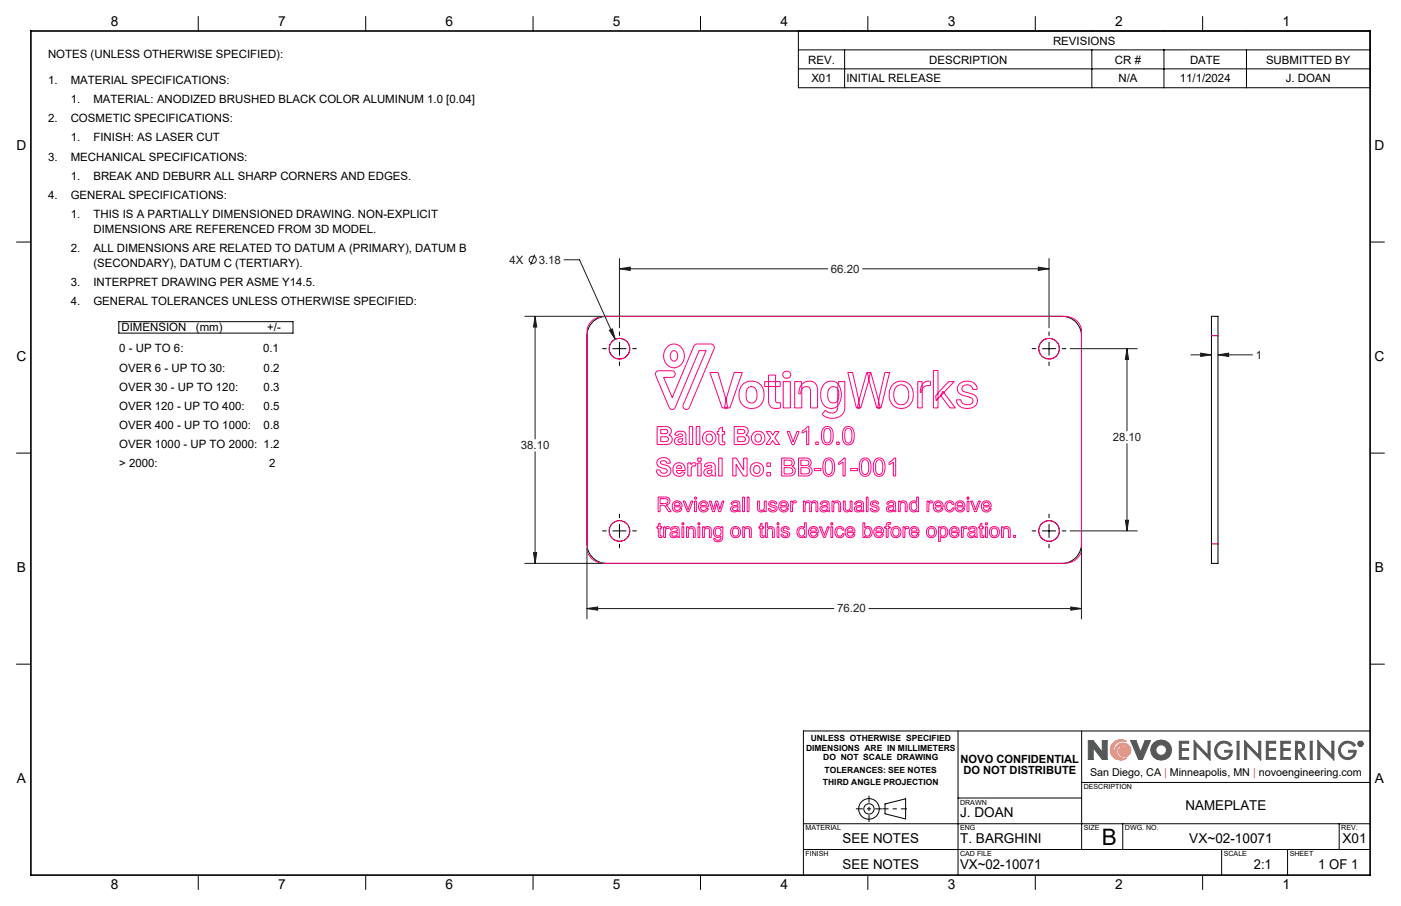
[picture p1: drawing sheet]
<svg xmlns="http://www.w3.org/2000/svg" width="432mm" height="279mm" viewBox="0 0 432 279" stroke-linecap="round" stroke-linejoin="round" font-family="sans-serif">
<g fill="none" stroke="#000" stroke-width=".31">
<path d="M61.1 5.1v4.5M112.7 5.1v4.5M164.3 5.1v4.5M215.9 5.1v4.5M267.5 5.1v4.5M319.1 5.1v4.5M370.7 5.1v4.5M5.1 74.6h4.4M422.3 74.6h4.4M183 99a6 6 0 0 1 3.9-1.5h140.4a5.9 5.9 0 0 1 6 6v64.2a6 6 0 0 1-6 6h-140.4a6 6 0 0 1-6-6v-64.2a6.2 6.2 0 0 1 2.1-4.5zM373.4 97.5h2v76.2h-2zM5.1 139.7h4.4"/>
<path d="M422.3 139.7h4.4M5.1 204.8h4.4M422.3 204.8h4.4M295.3 225.4v44.5M333.4 225.4v36.6M422.3 225.4h-174.7v44.5M247.6 254h174.7M272.8 247.9l6.3-1.6v6.3l-6.3-1.6zM295.3 246.1h38.1M333.4 241.3h88.9M346 254v8M412.7 254v8"/>
<path d="M61.1 269.9v4.4M112.7 269.9v4.4M164.3 269.9v4.4M215.9 269.9v4.4M247.6 262h174.7M267.5 269.9v4.4M319.1 269.9v4.4M370.7 269.9v4.4M376.5 262v7.9M396.8 262v7.9"/>
<circle cx="190.9" cy="107.5" r="3.2"/>
<circle cx="323.3" cy="107.5" r="3.2"/>
<circle cx="190.9" cy="163.7" r="3.2"/>
<circle cx="323.3" cy="163.7" r="3.2"/>
<circle cx="267.8" cy="249.5" r="1.59"/>
<circle cx="267.8" cy="249.5" r="3.2"/>
</g>
<path d="M375.4 103.5h-2M373.4 167.7h2" fill="none" stroke="#f00" stroke-width=".31" stroke-dasharray="6.3 1.3 1.3 1.3 1.3 1.3"/>
<path d="M342.7 229.6a3.1 3.1 0 0 1 4.5-.9 2.82 2.82 0 0 0-3.9 1.7 2.82 2.82 0 0 0 2.3 3.6 2.45 2.45 0 0 1-1.1-4.2 2.45 2.45 0 0 1 4 1.5 1.88 1.88 0 0 1-1.9 2.1 1.88 1.88 0 0 1-1.8-2.2l.6-.7a1.82 1.82 0 0 1 2.4 1.5 1.89 1.89 0 0 0-2.6-2 1.89 1.89 0 0 0-.3 3.3l1.5 .6 .8-.1a3.2 3.2 0 0 1-4-.2 3.2 3.2 0 0 1-.5-4z" fill="none" stroke="#f78d2a" stroke-width=".31"/>
<g fill="none" stroke="#555759" stroke-width=".31">
<path d="M336.9 230.6v3.6h-1.5v-5.8h1.5l2.8 3.6M336.9 230.6h.1M337 230.6l2.7 3.6h1.5v-5.8h-1.5v3.6M339.7 232h.1M348.5 228.4h1.6l1.4 3.6 1.4-3.6h1.7l-2.5 5.8h-1.2zM363.5 228.6h2.9v.6h-2.3v1.7h2.2v.5h-2.2v2.2h2.3v.6h-2.9zM368 228.4l4.3 4.5v-4.3h.7v5.8l-4.4-4.5v4.3h-.6zM375.4 229.2a2.89 2.89 0 0 1 4.2 .5l-.5 .5a2.26 2.26 0 0 0-3.2-.7 2.26 2.26 0 0 0-.5 3.2 2.26 2.26 0 0 0 3.3 .4l.5-1.1h-1.7v-.6h2.3a2.78 2.78 0 0 1-4 2.5 2.78 2.78 0 0 1-.4-4.7zM381.3 228.6h.6v5.6h-.6zM383.6 228.4l4.3 4.5v-4.3h.7v5.8l-4.4-4.5v4.3h-.6zM390.3 228.6h2.9v.6h-2.3v1.7h2.2v.5h-2.2v2.2h2.3v.6h-2.9zM394.8 228.6h2.9v.6h-2.3v1.7h2.2v.5h-2.2v2.2h2.3v.6h-2.9z"/>
<path d="M399.3 228.6a2.74 2.74 0 0 1 2.6 .8l.2 .8-.3 .9-1.1 .6 1.8 2.5h-.8l-1.7-2.5h-.1v2.5h-.6zM399.9 229.2l1.1 .1a1.02 1.02 0 0 1 0 1.7l-1.1 .2zM403.8 228.6h.6v5.6h-.6zM406.2 228.4l4.3 4.5v-4.3h.6v5.8l-4.3-4.5v4.3h-.6zM413.6 229.2a2.89 2.89 0 0 1 4.2 .5l-.5 .5a2.25 2.25 0 0 0-3.3-.7 2.25 2.25 0 0 0-.2 3.4 2.25 2.25 0 0 0 3.4-.3l.1-.6h-1.6v-.6h2.3a2.79 2.79 0 0 1-4 2.5 2.79 2.79 0 0 1-.4-4.7zM419 228.9l.6 .1-.1 .4 .2 .4-.4-.4-.3 .4zM419.2 229l.3 .2-.3 .1z"/>
<circle cx="357.9" cy="231.3" r="1.64"/>
<circle cx="357.9" cy="231.3" r="3.2"/>
<circle cx="419.3" cy="229.4" r=".85"/>
<circle cx="419.3" cy="229.4" r=".71"/>
</g>
<path d="M279.5 249.4h-7.5" fill="none" stroke="#000" stroke-width=".31" stroke-dasharray="15.2 1.3 1.3 1.3" stroke-dashoffset="13.4" stroke-linecap="butt"/>
<path d="M263.8 249.4h8.1M267.8 245.4v8.1" fill="none" stroke="#000" stroke-width=".31" stroke-dasharray="15.2 1.3 1.3 1.3" stroke-dashoffset="13.1" stroke-linecap="butt"/>
<path d="M9.5 9.6h412.8v260.3h-412.8z" fill="none" stroke="#000" stroke-width=".5"/>
<path d="M343 229.1a3.2 3.2 0 0 1 4.2-.4 2.82 2.82 0 0 0-3.9 1.7 2.82 2.82 0 0 0 2.3 3.6 2.43 2.43 0 0 1-1.9-2.8 2.43 2.43 0 0 1 2.7-2 2.43 2.43 0 0 1 2.1 2.7 1.82 1.82 0 0 1-2.5 1.5 1.82 1.82 0 0 1-.9-2.7 1.73 1.73 0 0 1 2.7 1.3 1.9 1.9 0 0 0-2.6-2 1.9 1.9 0 0 0-.3 3.3l.8 .5h1.5a3.2 3.2 0 0 1-4.2-.4 3.2 3.2 0 0 1 0-4.3z" fill-rule="evenodd" fill="#f78d2a"/>
<path d="M335.4 228.4v5.8h1.5v-3.6l2.8 3.6h1.5v-5.8h-1.5v3.6l-2.8-3.6zM348.5 228.4l2.4 5.8h1.2l2.5-5.8h-1.7l-1.4 3.6-1.4-3.6zM355.6 229.1a3.1 3.1 0 0 0 .2 4.6 3.1 3.1 0 0 0 4.6-.6 3.1 3.1 0 0 0-1-4.5l-1.8-.4-1 .3zM356.2 231.3a1.65 1.65 0 0 1 3.3 0 1.65 1.65 0 0 1-3.3 0zM363.5 228.6v5.6h2.9v-.6h-2.3v-2.2h2.2v-.5h-2.2v-1.7h2.3v-.6zM368 228.4v5.8h.6v-4.3l4.4 4.5v-5.8h-.7v4.3zM375.2 229.3a2.79 2.79 0 0 0 .7 4.7 2.79 2.79 0 0 0 3.9-2.6h-2.3v.6h1.7a2.16 2.16 0 0 1-3 1.4 2.16 2.16 0 0 1-.9-3.2 2.22 2.22 0 0 1 3.8 0l.5-.5a2.92 2.92 0 0 0-4.4-.4zM381.3 228.6v5.6h.6v-5.6zM383.6 228.4v5.8h.6v-4.3l4.4 4.5v-5.8h-.7v4.3zM390.3 228.6v5.6h2.9v-.6h-2.3v-2.2h2.2v-.5h-2.2v-1.7h2.3v-.6zM394.8 228.6v5.6h2.9v-.6h-2.3v-2.2h2.2v-.5h-2.2v-1.7h2.3v-.6zM399.3 228.6v5.6h.6v-2.5l1.8 2.5h.8l-1.8-2.5 1.1-.6 .3-1.3a1.6 1.6 0 0 0-2.1-1.2zM399.9 229.2l1.3 .3 .3 .4-.3 1-1.3 .3zM403.8 228.6v5.6h.6v-5.6zM406.2 228.4v5.8h.6v-4.3l4.3 4.5v-5.8h-.6v4.3zM413.3 229.4a2.79 2.79 0 0 0 .9 4.6 2.79 2.79 0 0 0 3.8-2.6h-2.3v.6h1.6a2.18 2.18 0 0 1-3.2 1.3 2.18 2.18 0 0 1-.4-3.5 2.22 2.22 0 0 1 3.6 .4l.5-.5a2.89 2.89 0 0 0-4.5-.3zM419 228.9v.9h.2v-.4l.5 .4-.2-.4 .2-.4zM419.2 229l.3 .2-.3 .1zM418.5 229.4a.85 .85 0 0 0 1.7 0 .85 .85 0 0 0-1.7 0zM418.6 229.4a.71 .71 0 0 1 1.4 0 .71 .71 0 0 1-1.4 0z" fill-rule="evenodd" fill="#555759"/>
<g fill="none" stroke="#191924" stroke-width=".31">
<path d="M164.8 78.5l-1.3 3.2M190.9 79.7v21.4M323.3 79.7v21.4M161.7 97.5h24M164.9 97.5l.5 3.4h-1zM164.9 97.5v37.9M173.8 80.1h4.8l11 24.5M190.9 82.9l3.3-.5v1zM190.9 82.9h64.2M265.9 82.9h57.4M320 82.4l3.3 .5-3.3 .5zM187.8 101.8l.9-.4 .9 3.2z"/>
<path d="M329.8 107.5h20.7M347.3 107.5l.5 3.3h-.9zM347.3 107.5v25.4M367 109.4h6.4M370.1 108.9l3.3 .5-3.3 .5zM375.4 109.4l3.3-.5v1zM375.4 109.4h10.6M164.9 139.3v34.4M347.3 136.8v26.9M161.7 173.7h24M164.4 170.4h1l-.5 3.3zM180.9 169v21.9"/>
<path d="M329.8 163.7h20.7M333.3 169v21.9M346.9 160.4h.9l-.5 3.3zM180.9 187.7l3.3-.5v1zM180.9 187.7h76.1M267.8 187.7h65.5M330 187.2l3.3 .5-3.3 .5z"/>
<circle cx="164.2" cy="80.1" r="1.1"/>
</g>
<g fill="none" stroke="#ff0080" stroke-width=".31">
<path d="M182.2 99.2a5.9 5.9 0 0 1 4.1-1.7h141.6a5 5 0 0 1 5.4 4.6v67.1a5 5 0 0 1-5.4 4.5h-141.6a5 5 0 0 1-5.4-4.5v-67.1a4.3 4.3 0 0 1 1.3-2.9zM202.4 114.5l4.7-.2a1.02 1.02 0 0 1 1 1.1 1.02 1.02 0 0 1-1 1h-2.6l2.7 6.2 6.7-15.9 .4-.5 .5-.1h4.3a1.05 1.05 0 0 1 1 1.4l-7.6 18.2a1.04 1.04 0 0 1-1.4 .5 1.04 1.04 0 0 1-.5-1.4l7-16.7h-2.1l-7.5 17.7a1.04 1.04 0 0 1-1.8-.1l-4.1-10-.1-.6zM205.7 106.9a3.2 3.2 0 0 1 3.8-.2 3.2 3.2 0 0 1 1.4 3.4 3.2 3.2 0 0 1-3.4 3.3 3.2 3.2 0 0 1-3-3.7 3.9 3.9 0 0 1 1.2-2.8zM207.1 108.4a1.19 1.19 0 0 1 1.4 0 1.19 1.19 0 0 1 .4 1.3 1.16 1.16 0 0 1-.6 1.5 1.16 1.16 0 0 1-1.5-.4l-.1-.5a1.98 1.98 0 0 1 .4-1.9zM229.2 118.3a4 4 0 0 1 4.7-.1 4 4 0 0 1 1.5 4.6 3.9 3.9 0 0 1-4.7 3.1 3.9 3.9 0 0 1-2.9-4.9l.4-1.5zM230.4 119.8a1.69 1.69 0 0 1 2.1-.4 1.69 1.69 0 0 1 .8 2 2.1 2.1 0 0 1-1.9 2.8 2.32 2.32 0 0 1-1.5-3zM235.7 117.7h4.8v1.5h-4.8zM236.9 115.7h2.1v7.7a.92 .92 0 0 0 .5 .9 .92 .92 0 0 0 1-.1v1.6a2.44 2.44 0 0 1-3.6-1.7zM241.4 117.7h2.2v8.1h-2.2zM244.9 117.7h2.1l.1 8.1h-2.2zM247.1 118.6a2.71 2.71 0 0 1 3.2-1 2.71 2.71 0 0 1 1.7 3v5.2h-2.2v-5.2a1.45 1.45 0 0 0-1.4-1.4 1.45 1.45 0 0 0-1.5 1.4l-.1 .9h-.6l.1-1.3zM254 118.5a2.96 2.96 0 0 1 3.2-.8 2.96 2.96 0 0 1 2 2.7 4.3 4.3 0 0 1-2.4 5.5 3.7 3.7 0 0 1-3.9-4.5l.3-1.4z"/>
<path d="M255.6 119.8a1.69 1.69 0 0 1 2.1-.4 1.69 1.69 0 0 1 .8 1.9v1a1.74 1.74 0 0 1-1.8 1.9 1.74 1.74 0 0 1-1.6-2.1l.1-1.6zM258.4 117.7h2v7.9a3.8 3.8 0 0 1-5.9 3l-1.1-.9 1-1.2a2.05 2.05 0 0 0 2.2 .9 2.05 2.05 0 0 0 1.6-1.8v-6zM267.3 114.9l2.9 10.9h1.3l2.7-10.9h-1.5l-1.7 7.4-.5 3.5M268.2 114.9l-.6 2.9-2.3 8h-1.4l-2.6-10.9h1.4l1.8 7.4 .5 3.5M275.4 118.3a3.8 3.8 0 0 1 4.4-.2 3.8 3.8 0 0 1 1.7 4.1 3.8 3.8 0 0 1-4.4 3.7 3.8 3.8 0 0 1-3-4.9l.4-1.5zM276.3 119.2a2.31 2.31 0 0 1 2.6-.2 2.31 2.31 0 0 1 1.2 2.3 2.68 2.68 0 0 1-2.6 3.5 3.2 3.2 0 0 1-1.7-4.7zM282.9 117.7h1.3v8.1h-1.3zM284.6 118.1l1-.5h1.1l.1 1.3a2.11 2.11 0 0 0-2.8 2l-.4 .2 .2-1.4zM287.7 114.3h1.4v11.5h-1.4zM292.4 117.7h1.7l-5.6 5.8-.1-1.4zM295.7 118.4a3.3 3.3 0 0 1 5.5 1.4v.3h-1.4a1.71 1.71 0 0 0-1.6-1.4 1.71 1.71 0 0 0-1.7 1.2l.2 .6 .4 .3a6 6 0 0 1 4 2 2.67 2.67 0 0 1-3.4 3.1 2.78 2.78 0 0 1-2.9-2.6h1.4a1.98 1.98 0 0 0 1.7 1.5 1.98 1.98 0 0 0 2-1l-.2-.8-.5-.4a7.5 7.5 0 0 1-3.9-1.7l-.1-.3a2.16 2.16 0 0 1 .5-2.2zM202.5 131.6h2.3a1.48 1.48 0 0 1 1.9 .6 1.48 1.48 0 0 1-.6 2 1.57 1.57 0 0 1 .9 2 1.57 1.57 0 0 1-2 .9h-2.5z"/>
<path d="M203.7 132.5h.6a1 1 0 0 1 1.5 .8l-.6 .4h-1.5zM203.7 134.7h.9a.93 .93 0 0 1 1.1 .1 .93 .93 0 0 1 .3 1l-.5 .3-1.8 .1zM208.4 133.4a1.83 1.83 0 0 1 3 .8v1.9l.2 1h-1l-.2-.4a1.34 1.34 0 0 1-1.9 .4 1.34 1.34 0 0 1-.3-2l1.1-.4a.73 .73 0 0 0 1-.5 .79 .79 0 0 0-.7-.4 .79 .79 0 0 0-.7 .5l-.9-.2zM209 135.6l1.4-.5a.8 .8 0 0 1-.4 1.2 .8 .8 0 0 1-1.1-.5zM212.4 131.6h1.1v5.5h-1.1zM214.6 131.6h1.1v5.5h-1.1zM217.9 134.2a1.11 1.11 0 0 1 1.5 0 1.11 1.11 0 0 1 .1 1.5 1.05 1.05 0 0 1-1.5 .4 1.05 1.05 0 0 1-.3-1.5zM221.5 132.3l1.1-.6v1.4h.7v.8h-.7v2.2l.7 .1 .1 .8a1.21 1.21 0 0 1-1.4 .1 1.21 1.21 0 0 1-.5-1.4v-1.8h-.4v-.8h.4zM223.3 125.8l.4-2.3 2.6-8.6h2.5l-3.8 10.9h-2.4l-3.8-10.9h2.5l2.6 8.6 .4 2.3M226.3 131.6h2.2a1.51 1.51 0 0 1 1.8 .5 1.51 1.51 0 0 1-.1 1.9l-.3 .2a1.58 1.58 0 0 1 .8 2 1.58 1.58 0 0 1-2 .9h-2.4zM227.4 132.5h.6a.98 .98 0 0 1 1.5 .8l-.6 .4h-1.5zM227.4 134.7h.9a.93 .93 0 0 1 1.1 .1 .93 .93 0 0 1 .3 1l-.5 .3-1.8 .1z"/>
<path d="M233 134.2a1.16 1.16 0 0 1 1.7 .6 1.16 1.16 0 0 1-1 1.5l-.6-.2-.4-.6v-.7zM236.1 133.1h1.4l.7 1.1 .7-1.1h1.2l-1.3 1.9 1.5 2.1h-1.3l-.8-1.2-.9 1.2h-1.2l1.4-2.1zM242.6 133.1h.7l1.1 3.2 1.2-3.2h.7l-1.5 4h-.7zM247.2 132.9l.8-.5 .8-.9h.5v5.6h-.7v-4.3l-1.4 .8zM251.4 136.3h.8v.8h-.8zM253.8 132a1.79 1.79 0 0 1 2.1-.2 1.79 1.79 0 0 1 .9 1.9 2.75 2.75 0 0 1-1.6 3.5h-.4a2.24 2.24 0 0 1-1.6-2.8l.2-1.6zM254.3 132.4a1.14 1.14 0 0 1 1.4 0 1.14 1.14 0 0 1 .4 1.3v1.2a1.18 1.18 0 0 1-.3 1.4 1.18 1.18 0 0 1-1.5 0 4.8 4.8 0 0 1 0-3.9zM257.9 136.3h.8v.8h-.8zM260.3 132a1.78 1.78 0 0 1 2.1-.2 1.78 1.78 0 0 1 .8 1.9 2.78 2.78 0 0 1-1.5 3.5h-.2a2.03 2.03 0 0 1-1.9-2.5l.2-1.7zM260.7 132.5a1.12 1.12 0 0 1 1.4-.2 1.12 1.12 0 0 1 .4 1.4v1.4a1.06 1.06 0 0 1-.6 1.4 1.06 1.06 0 0 1-1.3-.6l-.3-1.9zM264.2 125.8l3-10.9h1.2l2.9 10.9M290.6 120.7l3.8 5.1h-1.6l-2.9-3.9z"/>
<path d="M202.8 141.8a2.28 2.28 0 0 1 3.8 1l-1.1 .1a1.01 1.01 0 0 0-.9-.8 1.01 1.01 0 0 0-1 .6l.3 .4a3.4 3.4 0 0 1 2.8 1.6 1.96 1.96 0 0 1-2.7 2.2l-.7-.3a1.82 1.82 0 0 1-1.1-1.6l1.1-.1a1.13 1.13 0 0 0 1.1 1.1 1.13 1.13 0 0 0 1.2-1l-.4-.4a3.1 3.1 0 0 1-2.7-1.7zM202.8 153.3h2.1a1.26 1.26 0 0 1 1.6 1 1.26 1.26 0 0 1-1.3 1.5l.8 .6 .9 1.4h-.8l-1.2-1.8-.6-.2h-.9v2h-.6zM203.4 153.8h1.5a.79 .79 0 0 1 1 .8 .79 .79 0 0 1-1.1 .7h-1.4zM207.6 154.9a1.54 1.54 0 0 1 1.8-.3 1.54 1.54 0 0 1 .8 1.7h-2.4a.96 .96 0 0 0 .7 1.1 .96 .96 0 0 0 1.1-.7l.6 .1a1.61 1.61 0 0 1-2.3 .9 1.61 1.61 0 0 1-.6-2.3zM208.1 143.1a1.94 1.94 0 0 1 2.2-.1 1.94 1.94 0 0 1 .8 2.1h-2.6a.8 .8 0 0 0 .6 1 .8 .8 0 0 0 .9-.6l1.1 .2a2 2 0 0 1-2.8 1 2 2 0 0 1-.7-2.9zM208.1 155.2l.8-.3 .5 .3 .2 .7h-1.8zM208.7 143.8l.5-.3 .5 .1 .4 .8h-1.6zM209.6 156.7h.1M210.6 154.5h.5l1 2.7 .9-2.7h.6l-1.3 3.3h-.5zM212 142.8h1v.5l.5-.6 1.1 .2-.4 .9a.78 .78 0 0 0-.9 0 .78 .78 0 0 0-.3 1v2h-1zM214.1 153.3h.5v.6h-.5zM214.1 154.5h.5v3.3h-.5z"/>
<path d="M215.1 142.8h1v4h-1zM215.1 141.3h1v.9h-1zM215.7 154.9a1.53 1.53 0 0 1 1.9-.3 1.53 1.53 0 0 1 .7 1.7h-2.4a.96 .96 0 0 0 .7 1.1 .96 .96 0 0 0 1.1-.7l.6 .1a1.61 1.61 0 0 1-2.3 .9 1.61 1.61 0 0 1-.6-2.3zM216.2 155.2l.8-.3 .5 .3 .2 .7h-1.8zM217.4 143.1a1.83 1.83 0 0 1 3.1 .8v2.4l.2 .5h-1.1l-.1-.4a1.34 1.34 0 0 1-1.9 .4 1.34 1.34 0 0 1-.3-2l1.1-.4a.73 .73 0 0 0 1-.5 .79 .79 0 0 0-.7-.4 .79 .79 0 0 0-.7 .5l-1-.2zM217.7 156.7h.1M218.1 145.3l1.3-.4a.8 .8 0 0 1-.3 1.1 .8 .8 0 0 1-1.1-.5zM218.6 154.5h.6l.7 2.6 .7-2.6h.6l.6 2.6 .8-2.6h.5l-1 3.3h-.6l-.6-2.5-.7 2.5h-.6zM221.5 141.3h1.1v5.5h-1.1zM225.6 154.8a1.36 1.36 0 0 1 1.5-.4 1.36 1.36 0 0 1 .9 1.3l.2 2.1h-.6l-.1-.4a1.21 1.21 0 0 1-1.5 .5 1.21 1.21 0 0 1-.7-1.4l.4-.4 1-.2a.55 .55 0 0 0 .8-.5 .55 .55 0 0 0-.8-.5l-.6 .1-.3 .5h-.5zM225.8 141.3h1.1l2.3 3.7v-3.7h1.1v5.5h-1.2l-2.2-3.6v3.6h-1.1zM225.9 156.6l1.1-.3a.36 .36 0 0 1 .5 .1 .36 .36 0 0 1-.1 .5 .75 .75 0 0 1-1 .6 .75 .75 0 0 1-.5-.9z"/>
<path d="M227.5 157.4h.1M228.9 153.3h.5v4.5h-.5zM230.3 153.3h.6v4.5h-.6zM232.6 143.9a1.16 1.16 0 0 1 1.7 .6 1.16 1.16 0 0 1-1 1.5h-.2a1.37 1.37 0 0 1-.5-2.1zM233.5 154.5h.5v1.9a.83 .83 0 0 0 .9 1 .83 .83 0 0 0 .7-1.1v-1.8h.5v3.3h-.4v-.5a1.18 1.18 0 0 1-1.5 .6 1.18 1.18 0 0 1-.7-1.3zM236.4 145.7h1.1v1.1h-1.1zM236.4 142.8h1.1v1h-1.1zM237.1 154.8a1.4 1.4 0 0 1 2.3 .6h-.5a.67 .67 0 0 0-.8-.6 .67 .67 0 0 0-.6 .8l.2 .1a1.48 1.48 0 0 1 1.8 1.5 1.47 1.47 0 0 1-1.5 .7 1.47 1.47 0 0 1-1.2-1.1l.5-.1a.74 .74 0 0 0 .9 .8 .74 .74 0 0 0 .6-.9h-.1a1.78 1.78 0 0 1-1.8-1.2zM240.4 154.9a1.53 1.53 0 0 1 1.9-.3 1.53 1.53 0 0 1 .7 1.7h-2.4a.94 .94 0 0 0 .7 1.1 .94 .94 0 0 0 1.1-.7l.6 .1a1.64 1.64 0 0 1-2.3 .9 1.64 1.64 0 0 1-.5-2.5zM240.8 155.3l.9-.4 .6 .3 .2 .7h-1.9zM240.9 141.3h2.1a1.41 1.41 0 0 1 1.7 .8 1.41 1.41 0 0 1-.6 1.7 1.57 1.57 0 0 1 .9 2 1.57 1.57 0 0 1-2 1h-2.1zM241.7 141.9h1.1a.93 .93 0 0 1 1.3 .8 .93 .93 0 0 1-1.2 .9h-1.2z"/>
<path d="M241.7 144.2h1.3a1.03 1.03 0 0 1 1.4 .9 1.03 1.03 0 0 1-1.4 1.1h-1.3zM242.4 156.7h.1M243.7 154.5h.5v.5l.5-.5 .7 .1-.1 .6a.75 .75 0 0 0-.9 0 .75 .75 0 0 0-.1 .9v1.7h-.6zM246.1 141.3h2.1a1.4 1.4 0 0 1 1.7 .8 1.4 1.4 0 0 1-.7 1.7 1.57 1.57 0 0 1 1 2 1.57 1.57 0 0 1-2 1h-2.1zM246.8 141.9h1.1a.93 .93 0 0 1 1.3 .3 .93 .93 0 0 1-.3 1.3l-2.1 .1zM246.8 144.2h1.3a1.03 1.03 0 0 1 1.4 .9 1.03 1.03 0 0 1-1.3 1.1h-1.4zM247.6 154.5h.5v.5a1.1 1.1 0 0 1 1.9 0 1.08 1.08 0 0 1 1.2-.5 1.08 1.08 0 0 1 .9 1v2.3h-.6v-2a.72 .72 0 0 0-.8-.9 .72 .72 0 0 0-.6 1v1.9h-.5v-2.1a.76 .76 0 0 0-1-.7 .76 .76 0 0 0-.5 1.1v1.7h-.5zM251 144.5h2v.6h-2zM253.2 154.8a1.36 1.36 0 0 1 1.5-.4 1.36 1.36 0 0 1 .9 1.3l.1 2.1h-.5l-.2-.4a1.21 1.21 0 0 1-1.5 .5 1.21 1.21 0 0 1-.7-1.4l.4-.4 1-.2a.54 .54 0 0 0 .8-.5 .54 .54 0 0 0-.8-.5 .74 .74 0 0 0-.9 .6h-.5zM253.4 156.6l1.2-.3a.4 .4 0 0 1 .5 .2 .4 .4 0 0 1-.3 .5 .74 .74 0 0 1-.9 .5 .74 .74 0 0 1-.5-.9zM254.2 141.7a1.78 1.78 0 0 1 2.2-.2 1.78 1.78 0 0 1 .8 1.9 2.78 2.78 0 0 1-1.5 3.5h-.5a2.3 2.3 0 0 1-1.6-2.8l.2-1.4zM254.7 142.1a1.14 1.14 0 0 1 1.4 0 1.14 1.14 0 0 1 .4 1.3v1.5a1.08 1.08 0 0 1-.6 1.3 1.08 1.08 0 0 1-1.4-.6l-.2-1.9z"/>
<path d="M255 157.4h.1M256.4 154.5h.5v.5a1.17 1.17 0 0 1 1.4-.5 1.17 1.17 0 0 1 .8 1.3v2h-.5v-2a.82 .82 0 0 0-1-.9 .82 .82 0 0 0-.6 1.1v1.8h-.6zM258.4 142.6l1.1-.6 .6-.8h.4v5.6h-.7v-4.3l-1.4 .8zM259.9 154.5h.6v1.9a.83 .83 0 0 0 .8 1 .83 .83 0 0 0 .7-1.1v-1.8h.6v3.3h-.5v-.5a1.18 1.18 0 0 1-1.4 .5 1.18 1.18 0 0 1-.8-1.2zM262.2 144.5h2.1v.6h-2.1zM263.7 154.8a1.35 1.35 0 0 1 1.6-.4 1.35 1.35 0 0 1 .8 1.3l.2 2.1h-.6l-.1-.4a1.23 1.23 0 0 1-1.5 .5 1.23 1.23 0 0 1-.7-1.4l.4-.4 1-.2a.54 .54 0 0 0 .8-.5 .54 .54 0 0 0-.8-.5 .69 .69 0 0 0-.9 .6h-.5zM264.1 156.6l1-.3a.4 .4 0 0 1 .6 .2 .4 .4 0 0 1-.3 .5 .73 .73 0 0 1-.9 .5 .73 .73 0 0 1-.4-.9zM265.5 141.7a1.78 1.78 0 0 1 2.1-.2 1.78 1.78 0 0 1 .8 1.9 2.78 2.78 0 0 1-1.5 3.5h-.5a2.3 2.3 0 0 1-1.6-2.8l.2-1.4zM265.6 157.4h.1M266 142.1a1.14 1.14 0 0 1 1.3 0 1.14 1.14 0 0 1 .4 1.3v1.2a1.17 1.17 0 0 1-.3 1.4 1.17 1.17 0 0 1-1.4 0 4.6 4.6 0 0 1 0-3.9zM267 153.3h.5v4.5h-.5zM268.7 154.7a1.41 1.41 0 0 1 2.1 .7h-.5a.65 .65 0 0 0-.8-.6 .65 .65 0 0 0-.5 .8l.2 .1a1.48 1.48 0 0 1 1.7 1.5 1.46 1.46 0 0 1-1.4 .7 1.46 1.46 0 0 1-1.3-1.1l.5-.1a.76 .76 0 0 0 .8 .8 .76 .76 0 0 0 .8-.8l-.1-.1a1.65 1.65 0 0 1-1.9-1.3z"/>
<path d="M269.9 141.5a1.81 1.81 0 0 1 2.1 0 1.81 1.81 0 0 1 .7 1.9 2.78 2.78 0 0 1-1.5 3.5h-.2a1.99 1.99 0 0 1-1.8-2.5v-1.5zM270.2 142.2a1.05 1.05 0 0 1 1.3-.3 1.05 1.05 0 0 1 .5 1.2v1.8a1.1 1.1 0 0 1-.9 1.4 1.1 1.1 0 0 1-1.2-1.2v-1.8zM273.6 154.8a1.35 1.35 0 0 1 1.5-.4 1.35 1.35 0 0 1 .9 1.3l.2 2.1h-.6l-.1-.4a1.25 1.25 0 0 1-1.5 .5 1.25 1.25 0 0 1-.8-1.3 2.82 2.82 0 0 1 2.3-.9 .84 .84 0 0 0-.8-.8 .84 .84 0 0 0-.9 .6h-.5zM273.9 156.6l1.1-.3a.4 .4 0 0 1 .6 .2 .4 .4 0 0 1-.3 .5 .73 .73 0 0 1-.9 .5 .73 .73 0 0 1-.5-.9zM274 142.6l1-.6 .6-.8h.4v5.6h-.7v-4.3l-1.3 .8zM275.5 157.4h.1M276.9 154.5h.5v.5a1.19 1.19 0 0 1 1.4-.5 1.19 1.19 0 0 1 .8 1.3v2h-.6v-2a.8 .8 0 0 0-.9-.9 .8 .8 0 0 0-.6 1.1v1.8h-.6zM280.6 154.9l1.2-.5 .7 .5v-1.6h.6v4.5h-.5v-.4a1.46 1.46 0 0 1-1.9 .1 1.46 1.46 0 0 1-.4-1.9zM281.2 155.1a1.21 1.21 0 0 1 1.5 .9 1.21 1.21 0 0 1-1 1.4 1.45 1.45 0 0 1-.5-2.3zM285.7 154.5h.5v.5l.4-.4h.8l-.1 .6a.73 .73 0 0 0-.9 0 .73 .73 0 0 0-.1 .9v1.7h-.6zM288.1 154.9a1.53 1.53 0 0 1 1.8-.3 1.53 1.53 0 0 1 .8 1.7h-2.5a.96 .96 0 0 0 .8 1.1 .96 .96 0 0 0 1.1-.7l.6 .1a1.61 1.61 0 0 1-2.3 .9 1.61 1.61 0 0 1-.6-2.3zM288.5 155.2l.9-.3 .5 .3 .2 .7h-1.8z"/>
<path d="M290.1 156.7h.1M291.7 154.7l.8-.3 .7 .1 .8 .8v.2l-.5 .1a.95 .95 0 0 0-1.3-.6 .95 .95 0 0 0-.4 1.4 .87 .87 0 0 0 .7 1 .87 .87 0 0 0 1-.8l.6 .1a1.52 1.52 0 0 1-2 1.1 1.52 1.52 0 0 1-.8-2.2zM294.8 154.9a1.53 1.53 0 0 1 1.8-.3 1.53 1.53 0 0 1 .8 1.7h-2.5a.96 .96 0 0 0 .8 1.1 .96 .96 0 0 0 1.1-.7l.6 .1a1.64 1.64 0 0 1-2.4 .9 1.64 1.64 0 0 1-.4-2.5zM295.2 155.2l.9-.3 .5 .3 .2 .7h-1.8zM296.8 156.7h.1M298.1 153.3h.5v.6h-.5zM298.1 154.5h.5v3.3h-.5zM299.2 154.5h.5l.9 2.7 1-2.7h.6l-1.3 3.3h-.5zM302.9 154.9a1.53 1.53 0 0 1 1.8-.3 1.53 1.53 0 0 1 .8 1.7h-2.5a.96 .96 0 0 0 .8 1.1 .96 .96 0 0 0 1.1-.7l.6 .1a1.64 1.64 0 0 1-2.3 .9 1.64 1.64 0 0 1-.5-2.5zM303.4 155.2l1-.2 .4 .4 .1 .5h-1.8zM304.9 156.7h.1M202.9 161.6l.5-.3v1.2h.6v.4h-.6v2.2l.6 .1 .1 .5a.82 .82 0 0 1-1 0 .82 .82 0 0 1-.2-.9v-1.9h-.4v-.4h.4z"/>
<path d="M204.5 162.5h.5v.4l.4-.4h.8l-.1 .6a.73 .73 0 0 0-.8 .1 .73 .73 0 0 0-.2 .8v1.7h-.6zM206.9 162.7a1.38 1.38 0 0 1 1.5-.4 1.38 1.38 0 0 1 .9 1.3l.2 2.1h-.6l-.1-.4a1.21 1.21 0 0 1-1.5 .6 1.21 1.21 0 0 1-.7-1.5l.4-.4 1-.2a.54 .54 0 0 0 .7-.5 .54 .54 0 0 0-.7-.5l-.5 .1-.4 .6-.5-.1zM207.2 164.5l1.1-.3a.4 .4 0 0 1 .6 .2 .4 .4 0 0 1-.3 .6 .73 .73 0 0 1-.9 .5 .73 .73 0 0 1-.5-1zM208.8 165.3h.1M210.2 162.5h.5v3.2h-.5zM210.2 161.2h.5v.7h-.5zM211.6 162.5h.5v.4a1.18 1.18 0 0 1 1.4-.5 1.18 1.18 0 0 1 .8 1.3v2h-.6v-1.9a.8 .8 0 0 0-.9-.9 .8 .8 0 0 0-.6 1v1.8h-.6zM215.1 161.2h.6v.7h-.6zM215.1 162.5h.6v3.2h-.6zM216.5 162.5h.5v.4a1.18 1.18 0 0 1 1.5-.5 1.18 1.18 0 0 1 .7 1.3v2h-.5v-1.9a.81 .81 0 0 0-.9-1 .81 .81 0 0 0-.7 1.1v1.8h-.6zM220.4 162.7a1.33 1.33 0 0 1 1.8 .1v-.3h.6v2.8a1.46 1.46 0 0 1-1.1 1.7 1.46 1.46 0 0 1-1.7-1l.5 .1a.92 .92 0 0 0 1.2 .4 .92 .92 0 0 0 .5-1.2 1.44 1.44 0 0 1-1.9 .1 1.44 1.44 0 0 1-.4-1.8zM220.8 163a1.18 1.18 0 0 1 1.5 .7 1.18 1.18 0 0 1-.7 1.5 1.2 1.2 0 0 1-1.2-.7 1.2 1.2 0 0 1 .3-1.3z"/>
<path d="M225.5 162.9a1.63 1.63 0 0 1 2.3 0 1.63 1.63 0 0 1 0 2.3 1.63 1.63 0 0 1-2.2 .2l-.4-1.1zM226.1 163a1.16 1.16 0 0 1 1.6 1.1 1.16 1.16 0 0 1-1.5 1.1l-.5-.9 .1-.7zM228.9 162.5h.5v.4a1.17 1.17 0 0 1 1.4-.5 1.17 1.17 0 0 1 .8 1.3v2h-.6v-1.9a.82 .82 0 0 0-.9-.9 .82 .82 0 0 0-.7 1v1.8h-.5zM234.3 161.6l.5-.3v1.2h.6v.4h-.6v2l.1 .3h.5l.1 .5a.8 .8 0 0 1-.9 0 .8 .8 0 0 1-.3-.9v-1.9h-.4v-.4h.4zM235.4 165.2h.1M236 161.2h.5v1.6a1.19 1.19 0 0 1 1.4-.4 1.19 1.19 0 0 1 .8 1.3v2h-.6v-2a.81 .81 0 0 0-1-.8 .81 .81 0 0 0-.6 1v1.8h-.5zM239.5 162.5h.6v3.2h-.6zM239.5 161.2h.6v.7h-.6zM241.2 162.6a1.37 1.37 0 0 1 2.1 .7l-.6 .1a.65 .65 0 0 0-.7-.7 .65 .65 0 0 0-.5 .8l.2 .1a1.56 1.56 0 0 1 1.7 1.3 1.47 1.47 0 0 1-1.4 .9 1.47 1.47 0 0 1-1.3-1l.5-.1a.76 .76 0 0 0 .8 .7 .76 .76 0 0 0 .7-.8l-.1-.1a1.64 1.64 0 0 1-1.8-1.3zM246 162.8l1.2-.4 .7 .4v-1.6h.6v4.5h-.5v-.4a1.45 1.45 0 0 1-1.9 .1 1.45 1.45 0 0 1-.4-1.8zM246.5 163.2a.99 .99 0 0 1 1.2-.1 .99 .99 0 0 1 .3 1.3 .92 .92 0 0 1-1.1 1 .92 .92 0 0 1-.7-1.3zM249.6 162.8a1.54 1.54 0 0 1 1.9-.2 1.54 1.54 0 0 1 .7 1.7h-2.4a.96 .96 0 0 0 .7 1 .96 .96 0 0 0 1.1-.6h.6a1.6 1.6 0 0 1-2.1 1 1.6 1.6 0 0 1-.9-2.2z"/>
<path d="M250 163.2l.9-.4 .5 .4 .2 .6h-1.8zM251.6 164.7h.1M252.6 162.5h.6l.9 2.6 .9-2.6h.6l-1.2 3.2h-.6zM256.1 162.5h.5v3.2h-.5zM256.1 161.2h.5v.7h-.5zM257.7 162.8a1.4 1.4 0 0 1 2.4 .6l-.5 .1a.95 .95 0 0 0-1.3-.5 .95 .95 0 0 0-.4 1.3 .87 .87 0 0 0 .8 1 .87 .87 0 0 0 .9-.8l.6 .1a1.51 1.51 0 0 1-2 1.1 1.51 1.51 0 0 1-.8-2.2zM260.9 162.8a1.54 1.54 0 0 1 1.9-.2 1.54 1.54 0 0 1 .7 1.7h-2.4a.96 .96 0 0 0 .7 1 .96 .96 0 0 0 1.1-.6h.6a1.61 1.61 0 0 1-2.3 1 1.61 1.61 0 0 1-.6-2.4zM261.4 163.1l.8-.3 .5 .4 .2 .6h-1.8zM262.9 164.7h.1M266 161.2h.5v1.6a1.41 1.41 0 0 1 1.8-.1 1.41 1.41 0 0 1 .5 1.7 1.34 1.34 0 0 1-.8 1.3 1.34 1.34 0 0 1-1.5-.4v.4h-.5zM266.5 164.1a.95 .95 0 0 0 .8 1.3 .95 .95 0 0 0 1-1.3 .94 .94 0 0 0-.9-1.3 .94 .94 0 0 0-.9 1.3M269.7 162.8a1.53 1.53 0 0 1 1.9-.3 1.53 1.53 0 0 1 .7 1.8h-2.4a.96 .96 0 0 0 .7 1 .96 .96 0 0 0 1.1-.6h.6a1.61 1.61 0 0 1-2.2 1 1.61 1.61 0 0 1-.6-2.4z"/>
<path d="M270.2 163.1l.8-.3 .5 .4 .2 .6h-1.8zM271.7 164.7h.1M273.3 161.4l.5-.3 .8 .1-.1 .5-.5-.1-.3 .3v.6h.7v.4h-.7v2.8h-.5v-2.8h-.5v-.4h.5zM275.1 162.7a1.64 1.64 0 0 1 2.2 .4 1.64 1.64 0 0 1-.2 2.2 1.64 1.64 0 0 1-2.3-.1l-.2-1.1 .1-.7zM275.6 163a1.16 1.16 0 0 1 1.5 1.1 1.16 1.16 0 0 1-1.4 1.1l-.5-.9v-.7zM278.3 162.5h.5v.4l.6-.5 .6 .1-.1 .6a.75 .75 0 0 0-.8 .1 .75 .75 0 0 0-.2 .8v1.7h-.6zM281.1 163.1l1.1-.2 .4 .5 .1 .4h-1.9zM282.7 164.7h.6a1.64 1.64 0 0 1-2.4 .9 1.64 1.64 0 0 1-.4-2.4 1.53 1.53 0 0 1 1.8-.7 1.53 1.53 0 0 1 1 1.8h-2.5l.4 .9 .6 .2 .6-.2M282.7 164.7l-.4 .5M282.7 164.7h.1M286 162.7a1.65 1.65 0 0 1 2.2 .3 1.65 1.65 0 0 1 0 2.2 1.65 1.65 0 0 1-2.2 .2l-.4-.7-.1-.8zM286.5 163a1.16 1.16 0 0 1 1.5 1.1 1.16 1.16 0 0 1-1.4 1.1l-.5-.9v-.7z"/>
<path d="M289.3 162.5h.5v.4a1.4 1.4 0 0 1 1.8-.3 1.4 1.4 0 0 1 .5 1.8 1.36 1.36 0 0 1-.8 1.3 1.36 1.36 0 0 1-1.5-.3v1.6h-.5zM290.2 163a1.02 1.02 0 0 1 1.2 .2 1.02 1.02 0 0 1 .1 1.2 .92 .92 0 0 1-1 1 .92 .92 0 0 1-.7-1.3zM293.2 162.7a1.52 1.52 0 0 1 1.8-.1 1.52 1.52 0 0 1 .6 1.7h-2.4a.96 .96 0 0 0 .7 1 .96 .96 0 0 0 1.2-.6h.5a1.63 1.63 0 0 1-2.2 1 1.63 1.63 0 0 1-.7-2.4zM293.5 163.1l.5-.3 .5 .1 .4 .4 .2 .5h-1.9zM295.1 164.7h.1M296.3 162.5h.5v.4l.6-.5 .6 .1-.1 .6a.75 .75 0 0 0-.9 .1 .75 .75 0 0 0-.1 .8v1.7h-.6zM298.7 162.7a1.35 1.35 0 0 1 1.5-.4 1.35 1.35 0 0 1 .9 1.3l.2 2.1h-.6l-.1-.4a1.23 1.23 0 0 1-1.5 .6 1.23 1.23 0 0 1-.8-1.5l.5-.4 1-.2a.54 .54 0 0 0 .7-.5 .54 .54 0 0 0-.7-.5 .69 .69 0 0 0-.9 .7l-.6-.1zM299 164.5l1.1-.3a.4 .4 0 0 1 .5 .2 .4 .4 0 0 1-.2 .6 .73 .73 0 0 1-.9 .5 .73 .73 0 0 1-.5-1zM300.6 165.3h.1M302.1 161.6l.5-.3v1.2h.6v.4h-.6v1.9l.2 .4h.4l.1 .5a.82 .82 0 0 1-.9 0 .82 .82 0 0 1-.3-.9v-1.9h-.4v-.4h.4zM303.2 165.2h.1M303.7 162.5h.6v3.2h-.6z"/>
<path d="M303.7 161.2h.6v.7h-.6zM305.4 162.7a1.65 1.65 0 0 1 2.2 .3 1.65 1.65 0 0 1 0 2.2 1.65 1.65 0 0 1-2.2 .2l-.4-.7-.1-.8zM305.8 163.2a1.1 1.1 0 0 1 1.4 0 1.1 1.1 0 0 1 .2 1.4 1.02 1.02 0 0 1-1.4 .7 1.02 1.02 0 0 1-.5-1.5zM308.7 162.5h.5v.4a1.19 1.19 0 0 1 1.4-.5 1.19 1.19 0 0 1 .8 1.3v2h-.6v-1.9a.8 .8 0 0 0-.9-.9 .8 .8 0 0 0-.7 1v1.8h-.5zM312.4 165.1h.6v.6h-.6z"/>
<circle cx="190.9" cy="107.5" r="3.2"/>
<circle cx="242.4" cy="115.6" r="1.17"/>
<circle cx="323.4" cy="107.5" r="3.2"/>
<circle cx="218.6" cy="135.1" r="2.11"/>
<circle cx="233.7" cy="135.1" r="2.11"/>
<circle cx="233.3" cy="144.8" r="2.11"/>
<circle cx="190.9" cy="163.8" r="3.2"/>
<circle cx="323.3" cy="163.8" r="3.2"/>
</g>
<g fill="none" stroke="#000" stroke-width=".31">
<path d="M246.1 9.6h176.2v17.5h-176.2zM246.1 15.4h176.2M260.3 15.4v11.7M336.5 15.4v11.7M358.7 15.4v11.7M384.2 15.4v11.7M246.1 21.2h176.2M36.6 99.2h53.7v3.5h-53.7zM185.7 107.5h1.2M188.9 107.5h4.1M190.9 102.3v1.2M190.9 105.5v4.1"/>
<path d="M190.9 111.6v1.1M195 107.5h1.1M318.1 107.5h1.2M321.3 107.5h4.1M323.3 102.3v1.2M323.3 105.5v4.1M323.3 111.6v1.1M327.4 107.5h1.1M190.9 158.5v1.2M323.3 158.5v1.2M185.7 163.7h1.2M188.9 163.7h4.1"/>
<path d="M190.9 161.7v4.1M190.9 167.8v1.1M195 163.7h1.1M318.1 163.7h1.2M321.3 163.7h4.1M323.3 161.7v4.1M323.3 167.8v1.1M327.4 163.7h1.1"/>
</g>
<g fill="#191924">
<path d="M164.9 97.5l.5 3.4h-1zM164.4 170.4h1l-.5 3.3zM180.9 187.7l3.3-.5v1zM330 187.2l3.3 .5-3.3 .5zM187.8 101.8l1.8 2.8-.9-3.2zM190.9 82.9l3.3-.5v1zM320 82.4l3.3 .5-3.3 .5zM347.3 107.5l.5 3.3h-.9zM346.9 160.4h.9l-.5 3.3z"/>
<path d="M370.1 108.9l3.3 .5-3.3 .5zM375.4 109.4l3.3-.5v1z"/>
</g>
<text font-size="7" x="339.5" y="260.5">B</text>
<g font-size="4.2">
<text x="34.1" y="8.1">8</text>
<text x="85.7" y="8.1">7</text>
<text x="137.3" y="8.1">6</text>
<text x="188.9" y="8.1">5</text>
<text x="240.5" y="8.1">4</text>
<text x="292.1" y="8.1">3</text>
<text x="343.7" y="8.1">2</text>
<text x="395.3" y="8.1">1</text>
<text x="5.1" y="46.4">D</text>
<text x="423.7" y="46.4">D</text>
<text x="5.1" y="111.4">C</text>
<text x="423.7" y="111.4">C</text>
<text x="5.2" y="176.5">B</text>
<text x="423.8" y="176.5">B</text>
<text x="5.2" y="241.6">A</text>
<text x="423.8" y="241.6">A</text>
<text x="365.4" y="249.9">NAMEPLATE</text>
<text x="295.9" y="252">J. DOAN</text>
<text x="259.7" y="260">SEE NOTES</text>
<text x="295.9" y="260">T. BARGHINI</text>
<text x="366.5" y="260">VX~02-10071</text>
<text x="413.8" y="260">X01</text>
<text x="259.7" y="267.9">SEE NOTES</text>
<text x="295.9" y="267.9">VX~02-10071</text>
<text x="386.5" y="267.9">2:1</text>
<text x="406.3" y="267.9">1 OF 1</text>
<text x="34.1" y="274.2">8</text>
<text x="85.7" y="274.2">7</text>
<text x="137.3" y="274.2">6</text>
<text x="188.9" y="274.2">5</text>
<text x="240.5" y="274.2">4</text>
<text x="292.1" y="274.2">3</text>
<text x="343.7" y="274.2">2</text>
<text x="395.3" y="274.2">1</text>
</g>
<g font-size="3.5">
<text x="14.8" y="18">NOTES (UNLESS OTHERWISE SPECIFIED):</text>
<text x="324.6" y="13.8">REVISIONS</text>
<text x="249.1" y="19.6">REV.</text>
<text x="286.4" y="19.6">DESCRIPTION</text>
<text x="343.6" y="19.6">CR #</text>
<text x="366.8" y="19.6">DATE</text>
<text x="390.2" y="19.6">SUBMITTED BY</text>
<text x="14.8" y="25.9">1.</text>
<text x="21.8" y="25.9">MATERIAL SPECIFICATIONS:</text>
<text x="250.1" y="25.4">X01</text>
<text x="260.8" y="25.4">INITIAL RELEASE</text>
<text x="344.7" y="25.4">N/A</text>
<text x="363.6" y="25.4">11/1/2024</text>
<text x="396.3" y="25.4">J. DOAN</text>
<text x="21.8" y="31.8">1.</text>
<text x="28.8" y="31.8">MATERIAL: ANODIZED BRUSHED BLACK COLOR ALUMINUM 1.0 [0.04]</text>
<text x="14.8" y="37.7">2.</text>
<text x="21.8" y="37.7">COSMETIC SPECIFICATIONS:</text>
<text x="21.8" y="43.6">1.</text>
<text x="28.8" y="43.6">FINISH: AS LASER CUT</text>
<text x="14.8" y="49.5">3.</text>
<text x="21.8" y="49.5">MECHANICAL SPECIFICATIONS:</text>
<text x="21.8" y="55.4">1.</text>
<text x="28.8" y="55.4">BREAK AND DEBURR ALL SHARP CORNERS AND EDGES.</text>
<text x="14.8" y="61.3">4.</text>
<text x="21.8" y="61.3">GENERAL SPECIFICATIONS:</text>
<text x="21.8" y="67.2">1.</text>
<text x="28.8" y="67.2">THIS IS A PARTIALLY DIMENSIONED DRAWING. NON-EXPLICIT</text>
<text x="28.8" y="71.8">DIMENSIONS ARE REFERENCED FROM 3D MODEL.</text>
<text x="21.8" y="77.7">2.</text>
<text x="28.8" y="77.7">ALL DIMENSIONS ARE RELATED TO DATUM A (PRIMARY), DATUM B</text>
<text x="28.8" y="82.2">(SECONDARY), DATUM C (TERTIARY).</text>
<text x="21.8" y="88.1">3.</text>
<text x="28.8" y="88.1">INTERPRET DRAWING PER ASME Y14.5.</text>
<text x="21.8" y="94">4.</text>
<text x="28.8" y="94">GENERAL TOLERANCES UNLESS OTHERWISE SPECIFIED:</text>
<text x="37.5" y="101.9">DIMENSION</text>
<text x="60.4" y="101.9">(mm)</text>
<text x="82.3" y="101.9">+/-</text>
<text x="36.8" y="108.7">0 - UP TO 6:</text>
<text x="81.1" y="108.7">0.1</text>
<text x="36.8" y="114.6">OVER 6 - UP TO 30:</text>
<text x="81.3" y="114.6">0.2</text>
<text x="36.8" y="120.5">OVER 30 - UP TO 120:</text>
<text x="81.3" y="120.5">0.3</text>
<text x="36.8" y="126.4">OVER 120 - UP TO 400:</text>
<text x="81.3" y="126.4">0.5</text>
<text x="36.8" y="132.3">OVER 400 - UP TO 1000:</text>
<text x="81.3" y="132.3">0.8</text>
<text x="36.8" y="138.2">OVER 1000 - UP TO 2000: 1.2</text>
<text x="36.8" y="144.1">&gt; 2000:</text>
<text x="82.9" y="144.1">2</text>
<text x="296.1" y="235.2">NOVO CONFIDENTIAL</text>
<text x="296.9" y="238.7">DO NOT DISTRIBUTE</text>
</g>
<g font-size="3.5" fill="#191924">
<text x="157" y="81.3">4X</text>
<text x="166" y="81.3">3.18</text>
<text x="256.1" y="84.1">66.20</text>
<text x="387" y="110.6">1</text>
<text x="343" y="136">28.10</text>
<text x="160.5" y="138.5">38.10</text>
<text x="258" y="188.8">76.20</text>
</g>
<text font-size="3.3" x="336" y="239.4">San Diego, CA | Minneapolis, MN | novoengineering.com</text>
<g font-size="2.6">
<text x="248.4" y="231.5">DIMENSIONS ARE IN MILLIMETERS</text>
<text x="249.9" y="228.6">UNLESS OTHERWISE SPECIFIED</text>
<text x="253.7" y="234.4">DO NOT SCALE DRAWING</text>
<text x="254.2" y="238.5">TOLERANCES: SEE NOTES</text>
<text x="253.7" y="242.1">THIRD ANGLE PROJECTION</text>
</g>
<g font-size="2.2">
<text x="334" y="243.4">DESCRIPTION</text>
<text x="295.9" y="248.2">DRAWN</text>
<text x="248.3" y="256.1">MATERIAL</text>
<text x="295.9" y="256.1">ENG</text>
<text x="334" y="256.1">SIZE</text>
<text x="346.7" y="256.1">DWG. NO.</text>
<text x="413.4" y="256.1">REV.</text>
<text x="248.3" y="264">FINISH</text>
<text x="295.9" y="264">CAD FILE</text>
<text x="377.2" y="264">SCALE</text>
<text x="397.5" y="264">SHEET</text>
</g>
</svg>
